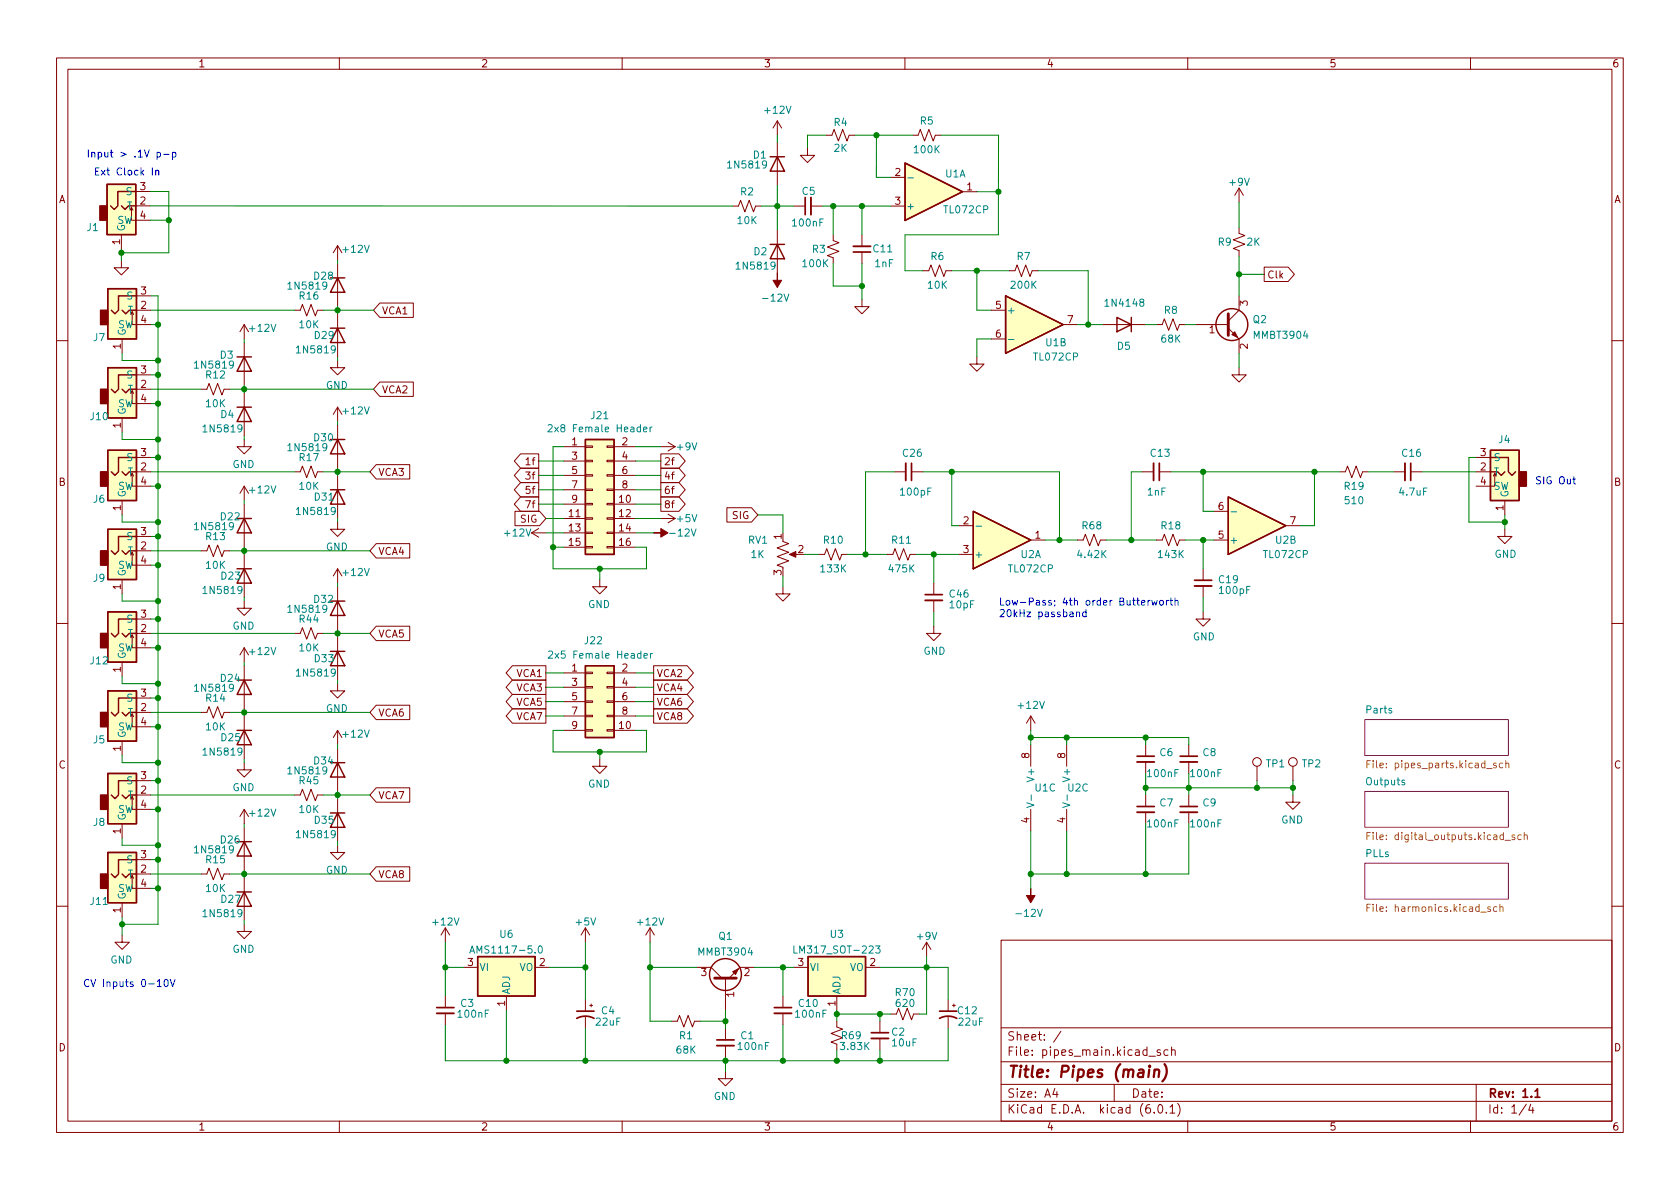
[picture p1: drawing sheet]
<svg xmlns="http://www.w3.org/2000/svg" width="297mm" height="210mm" viewBox="0 0 297 210" stroke-linecap="round" stroke-linejoin="round" font-family="sans-serif">
<g fill="none" stroke="#840000" stroke-width=".18">
<path d="M10 10.2h277v190.1h-277zM12 12.2h273v186.1h-273zM60 10.2v2M110 10.2v2M160 10.2v2M210 10.2v2M260 10.2v2M23 37.2l.2-.5v2.2h3.3M24 36.4h2.5M24 33.9h2.5M129.5 36.4h1.1l.3-1 .8 2.1 .8-2.1 .7 2.1 .4-1.1h1M137.4 21.4l-.7 1.2"/>
<path d="M137.4 21.4v2.5M137.4 25.2v7.6M137.4 21.4l.8 1.2M140.3 36.4h2.1M142.8 26.2v1.3h1.2l-1.2 1.2-1.3-1.2h1.3M143.4 36.4h2M146.1 23.9h1l.4-1 .7 2 .8-2 .8 2 .3-1h1.1M157.5 31.4h2.5M157.5 36.4h2.5M161.3 23.9h1l.4-1 .8 2 .7-2 .8 2 .4-1h1M170.2 33.9h2.5M219.1 33.3v2.5"/>
<path d="M219.1 33.3l-.8 1.2M219.1 33.3l.7 1.2M21.5 46.1v1.2h1.2l-1.2 1.3-1.3-1.3h1.3M21.5 41.5v2.5M21.6 59.9v2.6M23.1 55.6l.3-.5v2.3h3.3M24.1 54.9h2.6M24.1 52.3h2.6M43.2 57.4v2.5M43.2 57.4l-.8 1.3M43.2 57.4l.7 1.3M52.1 54.9h1l.4-1.1 .7 2.1 .8-2.1 .8 2.1 .3-1h1"/>
<path d="M59.7 43.4v2.6M59.7 46.6v7.6M59.7 55.5v7.6M59.7 43.4l-.8 1.3M59.7 43.4l.8 1.3M67.2 53.6h5.9v2.5h-5.9l-1.2-1.2zM137.4 40.7v7.6M147.3 41.5v1l1 .4-2 .8 2 .7-2 .8 1 .4v1M152.4 53v1.2h1.3l-1.3 1.3-1.3-1.3h1.3M152.4 41.5v2.1M152.4 44.6v2M163.2 47.9h1l.4-1 .8 2 .7-2 .8 2 .4-1h1"/>
<path d="M175.3 54.9h2.5M175.3 59.9h2.5M178.4 47.9h1.1l.3-1 .8 2 .8-2 .7 2 .4-1h1M188 57.4h2.5M194.9 57.4h7.7M204.5 57.4h1l.4-1 .7 2 .8-2 .8 2 .3-1h1M211.5 57.4h5.7M217.2 58l1.9 1.9v2.6M219.1 40.3v1l1 .4-2 .7 2 .8-2 .7 1 .4v1M219.1 52.3v2.6l-1.9 1.9M223.5 47.2h4.3l1.1 1.3-1.1 1.3h-4.3zM10 60.2h2"/>
<path d="M21.6 73.9v2.5M23.1 69.6l.3-.5v2.3h3.3M24.1 68.8h2.6M24.1 66.3h2.6M35.6 68.8h1l.4-1 .7 2 .8-2 .7 2 .4-1h1M43.2 77.7v1.3h-1.3l1.3 1.3 1.2-1.3h-1.2M43.2 60.6v7.6M43.2 69.5v7.6M59.7 63.7v1.3h-1.3l1.3 1.3 1.3-1.3h-1.3M59.7 72v2.5M59.7 75.2v7.6M59.7 72l-.8 1.3"/>
<path d="M59.7 72l.8 1.3M67.2 67.6h5.9v2.5h-5.9l-1.2-1.3zM99.7 79h3.8M103.5 78.9h1.3v.2h-1.3zM107.3 78.9h1.3v.2h-1.3zM108.6 79h3.8M116.8 79h2.6M118.1 78.2l1.3 .8M119.4 79l-1.3 .8M172.7 63.1v1.3h1.3l-1.3 1.3-1.3-1.3h1.3M219.1 65v1.3h1.2l-1.2 1.3-1.3-1.3h1.3M285 60.2h2"/>
<path d="M21.6 88.5v2.6M23.1 98.2l.3-.5v2.2h3.3M23.1 84.2l.3-.5v2.3h3.3M24.1 83.4h2.6M24.1 80.9h2.6M24.1 97.4h2.6M24.1 94.9h2.6M35.6 97.4h1l.4-1 .7 2 .8-2 .7 2 .4-1h1M43.2 86v2.5M43.2 89.1v7.7M43.2 98v7.7M43.2 86l-.8 1.2"/>
<path d="M43.2 86l.7 1.2M52.1 83.4h1l.4-1 .7 2 .8-2 .8 2 .3-1h1M59.7 92.3v1.3h-1.3l1.3 1.3 1.3-1.3h-1.3M59.7 84.1v7.6M66.5 82.2h5.9v2.5h-5.9l-1.1-1.3zM66.5 96.1h5.9v2.6h-5.9l-1.1-1.3zM91.1 90.4h4.3l1.1 1.3-1.1 1.3h-4.3zM92 80.3h3.2v2.5h-3.2l-1.1-1.3zM92 87.9h3.2v2.5h-3.2l-1.1-1.3zM92 82.8h3.2v2.5h-3.2l-1.1-1.2zM92 85.3h3.2v2.6h-3.2l-1.1-1.3zM94 94.2h2.5"/>
<path d="M94 94.2l1.2 .8M95.2 93.5l-1.2 .7M99.7 89.1h3.8M99.7 91.7h3.8M99.7 94.2h3.8M99.7 96.8h3.8M99.7 81.5h3.8M99.7 84.1h3.8M99.7 86.6h3.8M103.5 96.6h1.3v.3h-1.3zM103.5 94.1h1.3v.3h-1.3zM103.5 91.6h1.3v.2h-1.3z"/>
<path d="M103.5 89h1.3v.3h-1.3zM103.5 86.5h1.3v.2h-1.3zM103.5 83.9h1.3v.3h-1.3zM103.5 81.4h1.3v.3h-1.3zM107.3 96.6h1.3v.3h-1.3zM107.3 94.1h1.3v.3h-1.3zM107.3 91.6h1.3v.2h-1.3zM107.3 89h1.3v.3h-1.3zM107.3 86.5h1.3v.2h-1.3zM107.3 83.9h1.3v.3h-1.3zM107.3 81.4h1.3v.3h-1.3zM108.6 89.1h3.8"/>
<path d="M108.6 91.7h3.8M108.6 94.2h3.8M108.6 96.8h3.8M108.6 81.5h3.8M108.6 84.1h3.8M108.6 86.6h3.8M116.8 80.3h3.2l1.2 1.2-1.2 1.3h-3.2zM116.8 87.9h3.2l1.2 1.2-1.2 1.3h-3.2zM116.8 82.8h3.2l1.2 1.3-1.2 1.2h-3.2zM116.8 85.3h3.2l1.2 1.3-1.2 1.3h-3.2zM116.8 91.7h2.6M118.1 90.9l1.3 .8"/>
<path d="M119.4 91.7l-1.3 .8M128.5 89.8h4.4l1.1 1.3-1.1 1.2h-4.4zM138.4 95.8l1 .3-2 .8 2 .8-2 .7 2 .8-2 .7 1 .4M140 98h1M144.8 98h1l.4-1 .7 2.1 .8-2.1 .8 2.1 .3-1.1h1.1M156.8 98h1.1l.3-1 .8 2.1 .8-2.1 .7 2.1 .4-1.1h1M158.1 83.4h2M161.2 83.4h2M169.5 93h2.6M169.5 98h2.6M182.2 95.5h2.6M190.5 95.5h1l.4-1 .8 2 .7-2 .8 2 .4-1h1"/>
<path d="M201.9 83.4h2.1M204.5 95.5h1l.4-1 .7 2 .8-2 .8 2 .3-1h1M205 83.4h2M214.6 95.5h2.6M214.6 90.4h2.6M227.3 93h2.6M236.9 83.4h1l.4-1 .7 2 .8-2 .7 2 .4-1h1M246.4 83.4h2M249.4 83.4h2.1M261 83.4h2.5M261 80.9h2.5M264.5 84.2l-.2-.5v2.3h-3.3"/>
<path d="M266.1 93.6v1.3h1.2l-1.2 1.2-1.3-1.2h1.3M266.1 88.5v2.6M10 110.2h2M21.6 102.5v2.5M21.6 117.1v2.5M23.1 112.8l.3-.5v2.2h3.3M24.1 112h2.6M24.1 109.5h2.6M43.2 106.3v1.3h-1.3l1.3 1.2 1.2-1.2h-1.2M43.2 114.5v2.6M43.2 117.7v7.6M43.2 114.5l-.8 1.3"/>
<path d="M43.2 114.5l.7 1.3M52.1 112h1l.4-1 .7 2 .8-2 .8 2 .3-1h1M59.7 100.6v2.5M59.7 103.8v7.6M59.7 112.6v7.7M59.7 100.6l-.8 1.2M59.7 100.6l.8 1.2M66.5 110.7h5.9v2.6h-5.9l-1.1-1.3zM90.6 117.7h5.9v2.6h-5.9l-1.1-1.3zM99.7 119h3.8M103.5 118.9h1.3v.2h-1.3zM106 102.5v1.3h-1.2l1.2 1.2 1.3-1.2h-1.3"/>
<path d="M107.3 118.9h1.3v.2h-1.3zM108.6 119h3.8M115.6 117.7h5.9l1.1 1.3-1.1 1.3h-5.9zM138.4 103.8v1.2h1.3l-1.3 1.3-1.2-1.3h1.2M165.1 110.7v1.3h1.3l-1.3 1.3-1.3-1.3h1.3M165.1 103.1v2.1M165.1 106.2v2M212.7 108.2v1.3h1.3l-1.3 1.2-1.2-1.2h1.2M212.7 100.6v2M212.7 103.6v2.1M285 110.2h2M21.6 131.1v2.5"/>
<path d="M23.1 126.7l.3-.5v2.3h3.3M24.1 138h2.6M24.1 126h2.6M24.1 123.4h2.6M35.6 126h1l.4-1 .7 2 .8-2 .7 2 .4-1h1M43.2 134.9v1.2h-1.3l1.3 1.3 1.2-1.3h-1.2M43.2 126.6v7.6M59.7 120.9v1.3h-1.3l1.3 1.2 1.3-1.2h-1.3M59.7 129.2v2.5M59.7 132.3v7.6M59.7 129.2l-.8 1.2M59.7 129.2l.8 1.2"/>
<path d="M66.5 124.7h5.9v2.5h-5.9l-1.1-1.2zM66.5 139.3h5.9v2.6h-5.9l-1.1-1.3zM90.6 125.3h5.9v2.6h-5.9l-1.1-1.3zM90.6 122.8h5.9v2.5h-5.9l-1.1-1.2zM90.6 120.3h5.9v2.5h-5.9l-1.1-1.3zM99.7 129.2h3.8M99.7 121.5h3.8M99.7 124.1h3.8M99.7 126.6h3.8M103.5 129h1.3v.3h-1.3zM103.5 126.5h1.3v.2h-1.3zM103.5 123.9h1.3v.3h-1.3z"/>
<path d="M103.5 121.4h1.3v.3h-1.3zM106 134.2v1.3h-1.2l1.2 1.3 1.3-1.3h-1.3M107.3 129h1.3v.3h-1.3zM107.3 126.5h1.3v.2h-1.3zM107.3 123.9h1.3v.3h-1.3zM107.3 121.4h1.3v.3h-1.3zM108.6 129.2h3.8M108.6 121.5h3.8M108.6 124.1h3.8M108.6 126.6h3.8M115.6 125.3h5.9l1.1 1.3-1.1 1.3h-5.9zM115.6 122.8h5.9l1.1 1.3-1.1 1.2h-5.9z"/>
<path d="M115.6 120.3h5.9l1.1 1.2-1.1 1.3h-5.9zM182.2 126.6v2.6M182.2 131.7v3.8M182.2 126.6l-.7 1.3M182.2 126.6l.8 1.3M188.6 131.7v3.8M202.6 131.7v2M202.6 134.7v2.1M210.2 131.7v2M210.2 134.7v2.1M222.2 135.5v2.5M228.6 135.5v2.5"/>
<path d="M21.6 145.7v2.5M21.6 159.6v2.6M23.1 141.3l.3-.5v2.3h3.3M23.1 155.3l.3-.5v2.3h3.3M24.1 140.6h2.6M24.1 154.6h2.6M24.1 152h2.6M35.6 154.6h1l.4-1.1 .7 2.1 .8-2.1 .7 2.1 .4-1h1M43.2 143.1v2.6M43.2 146.3v7.6M43.2 155.2v7.6M43.2 143.1l-.8 1.3"/>
<path d="M43.2 143.1l.7 1.3M52.1 140.6h1l.4-1 .7 2 .8-2 .8 2 .3-1h1M59.7 149.5v1.2h-1.3l1.3 1.3 1.3-1.3h-1.3M59.7 141.2v7.6M66.5 153.3h5.9v2.5h-5.9l-1.1-1.2zM182.2 143.1v3.8M188.6 143.1v3.8M202.6 140.6v2M202.6 143.6v2.1M210.2 140.6v2M210.2 143.6v2.1M228.6 140.6v1.3h-1.3l1.3 1.2 1.3-1.2h-1.3"/>
<path d="M10 160.2h2M21.6 165.3v1.3h-1.3l1.3 1.3 1.3-1.3h-1.3M43.2 163.4v1.3h-1.3l1.3 1.3 1.2-1.3h-1.2M78.7 164.1v2.5M78.7 176.1v2.1M78.7 179.2v2M78.7 164.1l-.7 1.2M78.7 164.1l.8 1.2M81.9 171.1h2.6M89.5 176.1v2.6M94.6 171.1h2.6M103.5 164.1l-.8 1.2"/>
<path d="M103.5 164.1v2.5M103.5 176.8v2M103.5 179.8v2.1M103.5 164.1l.8 1.2M104.3 177.8h.5M104.5 177.5v.5M114.9 164.1l-.7 1.2M114.9 164.1v2.5M114.9 164.1l.8 1.2M123.2 171.1h2.5l1.9 1.9M128.3 173v5.7M133.3 171.1h-2.5l-1.9 1.9"/>
<path d="M138.4 176.1v2.1M138.4 179.2v2M140.3 171.1h2.6M148 176.1v2.6M153 171.1h2.6M157.5 179.3h1l.4-1 .7 2 .8-2 .8 2 .3-1h1.1M163.8 166.6l-.7 1.3M163.8 166.6v2.6M163.8 166.6l.8 1.3M167.6 176.8v2M167.6 179.8v2.1M168.4 177.8h.5"/>
<path d="M168.7 177.5v.5M177 166.3h108v32h-108zM285 160.2h2M60 198.3v2M110 198.3v2M118.7 180.6h1.1l.3-1 .8 2 .8-2 .7 2 .4-1h1M128.3 189.5v1.2h-1.3l1.3 1.3 1.2-1.3h-1.2M128.3 181.9v2M128.3 184.9v2M148 180.6v1l1 .4-2.1 .7 2.1 .8-2.1 .8 1.1 .4v1M155.6 180.6v2M155.6 183.6v2.1"/>
<path d="M160 198.3v2M177 194.8h108M177 191.8h108M177 187.8h108M177 181.8h108M186.5 192.5l-.4 1h1M186.9 193v1M187.6 182.4l-1.3 1.9M197 191.8v3M203.1 186.8h1.2M204.1 196.7v.1M204.9 195.4l.2-.1a.81 .81 0 0 1 .6 .7 .81 .81 0 0 1-.3 .8h-.2a.81 .81 0 0 1-.6-.6 .81 .81 0 0 1 .3-.8z"/>
<path d="M205.1 185.7l-.3-.1-.2 .2v.3l.5 .1v.4h-.5M206.2 196.7v.1M206.5 185.7l-.4-.1-.3 .3v.4l.1 .3h.6M206.9 195.8l.4-.5v1.5M206.9 196.8h.8M207.1 185.8l.3-.2 .3 .1 .1 .9M207.1 185.1v1.5M208.2 195.1a1.72 1.72 0 0 1 0 2.3M210 198.3v2M260 198.3v2M261 191.8v6.5M269.9 195.3l-1.3 1.9"/>
<path d="M270.6 195.3l-.3 1h.9M271 195.8v1"/>
<circle cx="222.2" cy="134.7" r=".76"/>
<circle cx="228.6" cy="134.7" r=".76"/>
</g>
<g fill="none" stroke="#840000" stroke-width=".3">
<path d="M142.4 34.9v3.1M150.9 44.6h3M161.2 81.9v3.1M205 81.9v3.1M249.4 81.9v3.1M163.6 105.2h3M211.2 102.6h3M201 133.7h3.1M208.7 133.7h3M201 142.6h3.1M208.7 142.6h3M77.2 178.2h3.1"/>
<path d="M102 178.8h3M136.9 178.2h3.1M166.1 178.8h3.1M102 180.1a3.2 3.2 0 0 1 3 0M126.7 183.9h3.1M154.1 182.6h3M166.1 180.1a3.2 3.2 0 0 1 3.1 0M271.4 193l.4-.5v1.5M271.4 194h.9"/>
</g>
<path d="M203.2 189.1l-.2 1.4M203.3 188.5l-.1 .1 .1 .1 .1-.1-.1-.1v.2M204.1 189.3a.49 .49 0 0 1 .9 .1l-.2 1.1M204.2 189.1l-.2 1.4M205.9 188.2a2.32 2.32 0 0 1-.4 3" fill="none" stroke="#840000" stroke-width=".4"/>
<g fill="#fff" stroke="#fff" stroke-width=".18">
<path d="M241.3 152.6h25.4v6.4h-25.4z"/>
<path d="M241.3 139.9h25.4v6.4h-25.4z"/>
<path d="M241.3 127.2h25.4v6.4h-25.4z"/>
</g>
<path d="M241.3 139.9h25.4v6.4h-25.4zM241.3 127.2h25.4v6.4h-25.4zM241.3 152.6h25.4v6.4h-25.4z" fill="none" stroke="#840084" stroke-width=".18"/>
<g fill="none" stroke="#848400" stroke-width=".18">
<path d="M241.7 135.1h.4M242.3 134.5h-.6v1.3M264.5 135l-.3-.1-.1 .2v.2l.4 .1v.3h-.4M265.7 135l-.4-.1-.2 .3 .1 .5h.5M266.2 135.1l.2-.2 .3 .1 .1 .8M266.2 134.5v1.3M241.7 147.8h.4M242.3 147.2h-.6v1.3M242.3 159.9h-.6v1.3M265.2 159.9v1.3M266.1 148.6h1M267.8 147.7l-.3-.1-.2 .2 .1 .2 .4 .1v.3h-.5"/>
<path d="M269 147.7l-.4-.1-.2 .3 .1 .5h.5M269.5 147.8l.2-.2 .3 .1v.8M269.5 147.2v1.3M241.7 160.5h.4M263.5 160.4l-.3-.1-.2 .2 .1 .2 .4 .1v.3h-.5M264.7 160.4l-.4-.1-.2 .3 .1 .5h.5M265.2 160.5l.2-.2 .3 .1 .1 .8"/>
</g>
<g fill="none" stroke="#008484" stroke-width=".18">
<path d="M160.5 31.5h1M96.9 75.2l.5-.1 .2 .4-.7 .9h.7M113.8 75.9l.6-.1-.1-.2-.3-.1-.2 .2v.6h.5M114.9 75.5v.9M115.3 75.5l-.4 .3M178.3 60h1M172.6 93h1M217.7 90.5h.9M97 115.2l.5-.1 .2 .4-.8 .9h.8M113.9 116l.6-.2-.1-.2-.4-.1-.1 .2v.6h.5M115 115.5v.9M115.4 115.5l-.4 .3"/>
<path d="M248.3 138l-.3-.1-.1 .2v.2l.4 .1v.3h-.4M181.5 142l1.3 .4-1.3 .4M182.3 140.6v.9M187.9 142l1.3 .4-1.3 .4M188.7 140.6v.9M83.1 168.5l.4-1.2 .4 1.2M83.2 168.2h.6M95.3 167.4l.2-.1a.68 .68 0 0 1 .4 .6 .68 .68 0 0 1-.4 .6l-.2-.1-.1-.3zM140.4 167.3v1.2h.6M154.8 167.3h.8l-.4 .5 .3 .1v.5l-.1 .1-.6-.1"/>
</g>
<g fill="none" stroke="#840000" stroke-width=".33">
<path d="M143.4 34.9v3.1M150.9 43.6h3M160.1 81.9v3.1M204 81.9v3.1M248.4 81.9v3.1M163.6 106.2h3M211.2 103.6h3M201 134.7h3.1M208.7 134.7h3M201 143.6h3.1M208.7 143.6h3M77.2 179.2h3.1"/>
<path d="M136.9 179.2h3.1M126.7 184.9h3.1M154.1 183.6h3"/>
</g>
<g fill="#ffffc2" stroke="#ffffc2" stroke-width=".18">
<path d="M217.2 87.9l10.1 5.1-10.1 5z"/>
<path d="M19 136.8h5.1v8.9h-5.1z"/>
<path d="M160 28.8l10.2 5.1-10.2 5.1z"/>
<path d="M263.5 79.6h5.1v8.9h-5.1z"/>
<path d="M19 122.2h5.1v8.9h-5.1z"/>
<path d="M19 150.7h5.1v8.9h-5.1z"/>
<path d="M172.1 90.4l10.1 5.1-10.1 5.1z"/>
<path d="M177.8 52.3l10.2 5.1-10.2 5.1z"/>
<path d="M19 65h5.1v8.9h-5.1z"/>
<path d="M103.5 117.7h5.1v12.7h-5.1z"/>
<path d="M19 51h5.1v8.9h-5.1z"/>
<path d="M142.9 169.2h10.1v6.9h-10.1z"/>
<path d="M84.5 169.2h10.1v6.9h-10.1z"/>
<path d="M19 108.2h5.1v8.9h-5.1z"/>
<path d="M18.9 32.6h5.1v8.9h-5.1z"/>
<path d="M19 93.6h5.1v8.9h-5.1z"/>
<path d="M19 79.6h5.1v8.9h-5.1z"/>
<path d="M103.5 77.7h5.1v20.3h-5.1z"/>
</g>
<g fill="none" stroke="#840000" stroke-width=".25">
<path d="M18.9 32.6h5.1v8.9h-5.1zM21.5 36.4l.6 .6 .6-.6h1.3M24 33.9h-3.2v2.5l-.6 .6-.6-.6M136.2 27.7h2.5M137.4 27.7l1.3 2.6h-2.5zM160 28.8l10.2 5.1-10.2 5.1zM19 51h5.1v8.9h-5.1zM21.6 54.9l.6 .6 .7-.6h1.2M24.1 52.3h-3.1v2.6l-.7 .6-.6-.6M58.4 49.1h2.6M58.4 58h2.6M59.7 49.1l1.3 2.6h-2.6z"/>
<path d="M59.7 58l1.3 2.6h-2.6zM136.2 43.2h2.5M137.4 43.2l1.3 2.6h-2.5zM177.8 52.3l10.2 5.1-10.2 5.1zM197.5 56.1l2.5 1.3-2.5 1.3zM200 56.1v2.6M19 65h5.1v8.9h-5.1zM19 79.6h5.1v8.9h-5.1zM21.6 68.8l.6 .7 .7-.7h1.2M24.1 66.3h-3.1v2.5l-.7 .7-.6-.7M41.9 63.1h2.5M41.9 72h2.5"/>
<path d="M43.2 63.1l1.2 2.6h-2.5zM43.2 72l1.2 2.5h-2.5zM58.4 77.7h2.6M59.7 77.7l1.3 2.6h-2.6zM103.5 77.7h5.1v20.3h-5.1zM263.5 79.6h5.1v8.9h-5.1zM19 93.6h5.1v8.9h-5.1zM21.6 97.4l.6 .6 .7-.6h1.2M21.6 83.4l.6 .7 .7-.7h1.2M24.1 94.9h-3.1v2.5l-.7 .6-.6-.6M24.1 80.9h-3.1v2.5l-.7 .7-.6-.7M41.9 91.7h2.5"/>
<path d="M43.2 91.7l1.2 2.5h-2.5zM58.4 86.6h2.6M59.7 86.6l1.3 2.5h-2.6zM172.1 90.4l10.1 5.1-10.1 5.1zM217.2 87.9l10.1 5.1-10.1 5zM263.5 83.4h1.3l.6 .7 .7-.7M263.5 80.9h3.2v2.5l.6 .7 .7-.7M19 108.2h5.1v8.9h-5.1zM21.6 112l.6 .6 .7-.6h1.2M24.1 109.5h-3.1v2.5l-.7 .6-.6-.6M41.9 100.6h2.5M43.2 100.6l1.2 2.5h-2.5z"/>
<path d="M58.4 106.3h2.6M58.4 115.2h2.6M59.7 106.3l1.3 2.5h-2.6zM59.7 115.2l1.3 2.5h-2.6zM103.5 117.7h5.1v12.7h-5.1zM19 136.8h5.1v8.9h-5.1zM19 122.2h5.1v8.9h-5.1zM21.6 126l.6 .6 .7-.6h1.2M24.1 138h-3.1v2.6l-.7 .6-.6-.6M24.1 123.4h-3.1v2.6l-.7 .6-.6-.6M41.9 129.2h2.5M41.9 120.3h2.5"/>
<path d="M43.2 129.2l1.2 2.5h-2.5zM43.2 120.3l1.2 2.5h-2.5zM58.4 134.9h2.6M59.7 134.9l1.3 2.5h-2.6zM19 150.7h5.1v8.9h-5.1zM21.6 140.6l.6 .6 .7-.6h1.2M21.6 154.6l.6 .6 .7-.6h1.2M24.1 152h-3.1v2.6l-.7 .6-.6-.6M41.9 157.7h2.5M41.9 148.8h2.5M43.2 157.7l1.2 2.6h-2.5zM43.2 148.8l1.2 2.6h-2.5z"/>
<path d="M58.4 143.8h2.6M59.7 143.8l1.3 2.5h-2.6zM84.5 169.2h10.1v6.9h-10.1zM142.9 169.2h10.1v6.9h-10.1z"/>
<circle cx="217.8" cy="57.4" r="2.82"/>
<circle cx="128.3" cy="172.3" r="2.82"/>
</g>
<path d="M217.2 55.5v3.8M126.4 173h3.8" fill="none" stroke="#840000" stroke-width=".51"/>
<g fill="#840000" stroke="#840000" stroke-width=".18">
<path d="M129.5 171.8l1.1-.5-.6 1z"/>
<path d="M217.8 59.2l.5-.5 .5 1z"/>
<path d="M182.2 157.1v1.3h.8l-.8 1.2-.7-1.2h.7z"/>
<path d="M137.4 48.3v1.3h.8l-.8 1.2-.7-1.2h.7z"/>
<path d="M115.6 94.2h1.2v-.7l1.3 .7-1.3 .8v-.8z"/>
<path d="M139.6 98l1.1-.5v1z"/>
</g>
<g fill="#840000" stroke="#840000" stroke-width=".25">
<path d="M17.8 140.6h1.2v2.5h-1.2z"/>
<path d="M268.6 83.4h1.3v2.6h-1.3z"/>
<path d="M17.8 126h1.2v2.5h-1.2z"/>
<path d="M17.8 154.6h1.2v2.5h-1.2z"/>
<path d="M17.8 68.8h1.2v2.6h-1.2z"/>
<path d="M17.8 54.9h1.2v2.5h-1.2z"/>
<path d="M17.8 112h1.2v2.5h-1.2z"/>
<path d="M17.7 36.4h1.2v2.5h-1.2z"/>
<path d="M17.8 97.4h1.2v2.5h-1.2z"/>
<path d="M17.8 83.4h1.2v2.6h-1.2z"/>
</g>
<g fill="none" stroke="#0000c2" stroke-width=".18">
<path d="M26.9 29.7v1.3M27.5 30.2l.2-.1 .3 .1 .1 .8M27.5 30.1v.9M27.8 27l.3-.1 .3 .3-.1 .5h-.5M27.8 26.9v1.3M28.9 27.3h1M30.5 27l.4-.1 .2 .3-.1 .5h-.5M30.5 26.9v1.3M190.3 108.3l.2-.1 .3 .1 .1 .8M190.3 108.2v.9M192 108.3l-.3-.1-.3 .3 .1 .5h.5M192 107.8v1.3"/>
<path d="M201.8 106.6l.6-.1v-.3h-.4l-.2 .1 .1 .7h.5M203 106.2v.8M203.3 106.2l-.3 .2M203.6 106.2l.3 .8 .2-.6 .3 .6 .2-.8M205.2 106.2h.3l.2 .2v.4l-.2 .2h-.3l-.2-.2zM206.2 106.2v.8M206.6 106.2l-.4 .2M206.8 106.2h.5M207 105.7v1.1l.3 .2M207.8 106.3l.1-.1h.3l.1 .8M207.8 105.7v1.3M27.8 173.6l.4-.4v1.3"/>
<path d="M27.8 174.5h.7M29.2 173.3l.1-.1a.68 .68 0 0 1 .5 .6 .68 .68 0 0 1-.5 .7 .84 .84 0 0 1-.1-1.2zM30.1 173.2l.4 1.3 .4-1.3"/>
</g>
<g fill="none" stroke="#008400" stroke-width=".18">
<path d="M26.5 36.4h103M26.5 33.9h3.3v10.8h-8.3M26.5 38.9h3.3M134.6 36.4h5.7M137.4 23.9v1.3M137.4 32.8v7.9M145.4 36.4h12.1M146.1 23.9h-3.3v2.3M147.3 36.4v5.1M151.2 23.9h10.1M152.4 36.4v5.1M155 23.9l-.1 7.5h2.6"/>
<path d="M166.4 23.9h10.2l-.1 17.6h-16.5v6.4h3.2M172.7 33.9h3.8M219.1 35.8v4.5M21.5 44v2.1M26.7 52.3h1.2v111.1h-6.3M26.7 54.9h25.4M26.7 57.4h1.2M43.2 59.9v.7M57.1 54.9h8.9M59.7 46v.6M59.7 54.2v1.3M147.3 46.6v4h5.1"/>
<path d="M152.4 46.6v6.4M168.3 47.9h10.1M172.7 47.9v7h2.6M175.3 59.9h-2.6v3.2M183.5 47.9h8.9v9.5M190.5 57.4h4.4M202.6 57.4h1.9M209.5 57.4h2M219.1 45.3v7M219.1 48.5h4.4M21.6 62.5v1.2h6.3M21.6 76.4v1.3h6.3"/>
<path d="M26.7 68.8h8.9M26.7 71.4h1.2M26.7 66.3h1.2M40.6 68.8h25.4M43.2 68.2v1.3M43.2 77.1v.6M59.7 63.1v.6M59.7 74.5v.7M99.7 79h-1.9v21.6h16.5v-3.8h-1.9M112.4 79h4.4M219.1 62.5v2.5M21.6 91.1v1.2h6.3"/>
<path d="M26.7 83.4h25.4M26.7 80.9h1.2M26.7 86h1.2M26.7 97.4h8.9M26.7 99.9h1.2M26.7 94.9h1.2M40.6 97.4h24.8M43.2 88.5v.6M43.2 96.8v1.2M57.1 83.4h8.3M59.7 82.8v1.3M59.7 91.7v.6"/>
<path d="M95.2 84.1h4.5M95.2 81.5h4.5M95.2 89.1h4.5M95.2 86.6h4.5M96.5 94.2h3.2M96.5 91.7h3.2M97.8 96.8h1.9M112.4 84.1h4.4M112.4 81.5h4.4M112.4 89.1h4.4M112.4 94.2h3.2M112.4 91.7h4.4"/>
<path d="M112.4 86.6h4.4M134 91.1h4.4v3.1M142.2 98h2.6M149.9 98h6.9M158.1 83.4h-5.1v14.6M161.9 98h7.6M163.2 83.4h24.1v12.1M165.1 98v5.1M168.3 83.4v9.6h1.2M184.8 95.5h5.7M195.6 95.5h8.9M201.9 83.4h-1.9v12.1"/>
<path d="M207 83.4h29.9M209.5 95.5h5.1M212.7 83.4v7h1.9M212.7 95.5v5.1M232.4 83.4v9.6h-2.5M241.9 83.4h4.5M251.5 83.4h9.5M261 80.9h-1.3v11.4h6.4M266.1 91.1v2.5M21.6 105v1.3h6.3M21.6 119.6v1.3h6.3M26.7 114.5h1.2"/>
<path d="M26.7 112h25.4M26.7 109.5h1.2M43.2 105.7v.6M43.2 117.1v.6M57.1 112h8.3M59.7 103.1v.7M59.7 111.4v1.2M96.5 119h3.2M106 100.6v1.9M112.4 119h3.2M138.4 101.8v2M165.1 108.2v2.5"/>
<path d="M212.7 105.7v2.5M21.6 133.6v1.3h6.3M26.7 138h1.2M26.7 128.5h1.2M26.7 126h8.9M26.7 123.4h1.2M40.6 126h24.8M43.2 125.3v1.3M43.2 134.2v.7M59.7 120.3v.6M59.7 131.7v.6M59.7 139.9v1.3"/>
<path d="M96.5 121.5h3.2M96.5 126.6h3.2M96.5 124.1h3.2M99.7 129.2h-1.9v3.8h16.5v-3.8h-1.9M106 133v1.2M112.4 121.5h3.2M112.4 126.6h3.2M112.4 124.1h3.2M182.2 130.4h28v1.3M182.2 129.2v2.5M188.6 130.4v1.3M202.6 139.3h26"/>
<path d="M202.6 130.4v1.3M202.6 136.8v3.8M210.2 136.8v3.8M222.2 138v1.3M228.6 138v2.6M21.6 148.2v1.3h6.3M26.7 140.6h25.4M26.7 154.6h8.9M26.7 143.1h1.2M26.7 157.1h1.2M26.7 152h1.2M40.6 154.6h24.8"/>
<path d="M43.2 145.7v.6M43.2 153.9v1.3M57.1 140.6h8.3M59.7 148.8v.7M182.2 146.9v10.2M188.6 146.9v7.7M202.6 145.7v8.9M210.2 145.7v8.9h-28M21.6 162.2v3.1M43.2 162.8v.6M78.7 171.1h3.2M78.7 166.6v9.5"/>
<path d="M89.5 178.7v8.9M97.2 171.1h6.3M103.5 166.6v10.2M114.9 166.6v14h3.8M114.9 171.1h8.3M128.3 178.7v3.2M133.3 171.1h7M138.4 171.1v5M148 178.7v1.9M148 179.3h9.5M155.6 171.1h12v5.7M155.6 179.3v1.3"/>
<path d="M163.8 169.2v10.1h-1.2M78.7 181.2v6.4h88.9v-5.7M103.5 181.9v5.7M123.8 180.6h4.5M128.3 186.9v2.6M138.4 181.2v6.4M148 185.7v1.9M155.6 185.7v1.9"/>
</g>
<g fill="#008400" stroke="#008400" stroke-width=".18">
<circle cx="232.4" cy="83.4" r=".46"/>
<circle cx="200" cy="95.5" r=".46"/>
<circle cx="228.6" cy="139.3" r=".46"/>
<circle cx="210.2" cy="139.3" r=".46"/>
<circle cx="222.2" cy="139.3" r=".46"/>
<circle cx="212.7" cy="83.4" r=".46"/>
<circle cx="212.7" cy="95.5" r=".46"/>
<circle cx="266.1" cy="92.3" r=".46"/>
<circle cx="188.6" cy="130.4" r=".46"/>
<circle cx="182.2" cy="130.4" r=".46"/>
<circle cx="202.6" cy="154.6" r=".46"/>
<circle cx="168.3" cy="83.4" r=".46"/>
<circle cx="182.2" cy="154.6" r=".46"/>
<circle cx="188.6" cy="154.6" r=".46"/>
<circle cx="202.6" cy="130.4" r=".46"/>
<circle cx="202.6" cy="139.3" r=".46"/>
<circle cx="172.7" cy="47.9" r=".46"/>
<circle cx="219.1" cy="48.5" r=".46"/>
<circle cx="192.4" cy="57.4" r=".46"/>
<circle cx="187.3" cy="95.5" r=".46"/>
<circle cx="152.4" cy="50.6" r=".46"/>
<circle cx="165.1" cy="98" r=".46"/>
<circle cx="153" cy="98" r=".46"/>
<circle cx="106" cy="100.6" r=".46"/>
<circle cx="97.8" cy="96.8" r=".46"/>
<circle cx="152.4" cy="36.4" r=".46"/>
<circle cx="155" cy="23.9" r=".46"/>
<circle cx="147.3" cy="36.4" r=".46"/>
<circle cx="137.4" cy="36.4" r=".46"/>
<circle cx="176.5" cy="33.9" r=".46"/>
<circle cx="138.4" cy="171.1" r=".46"/>
<circle cx="148" cy="179.3" r=".46"/>
<circle cx="148" cy="187.6" r=".46"/>
<circle cx="155.6" cy="179.3" r=".46"/>
<circle cx="128.3" cy="187.6" r=".46"/>
<circle cx="128.3" cy="180.6" r=".46"/>
<circle cx="138.4" cy="187.6" r=".46"/>
<circle cx="103.5" cy="187.6" r=".46"/>
<circle cx="89.5" cy="187.6" r=".46"/>
<circle cx="155.6" cy="187.6" r=".46"/>
<circle cx="27.9" cy="134.9" r=".46"/>
<circle cx="27.9" cy="128.5" r=".46"/>
<circle cx="27.9" cy="152" r=".46"/>
<circle cx="27.9" cy="149.5" r=".46"/>
<circle cx="27.9" cy="138" r=".46"/>
<circle cx="27.9" cy="143.1" r=".46"/>
<circle cx="21.6" cy="163.4" r=".46"/>
<circle cx="103.5" cy="171.1" r=".46"/>
<circle cx="114.9" cy="171.1" r=".46"/>
<circle cx="163.8" cy="171.1" r=".46"/>
<circle cx="106" cy="133" r=".46"/>
<circle cx="78.7" cy="171.1" r=".46"/>
<circle cx="43.2" cy="154.6" r=".46"/>
<circle cx="27.9" cy="157.1" r=".46"/>
<circle cx="59.7" cy="140.6" r=".46"/>
<circle cx="27.9" cy="123.4" r=".46"/>
<circle cx="27.9" cy="120.9" r=".46"/>
<circle cx="27.9" cy="114.5" r=".46"/>
<circle cx="43.2" cy="126" r=".46"/>
<circle cx="59.7" cy="83.4" r=".46"/>
<circle cx="43.2" cy="68.8" r=".46"/>
<circle cx="27.9" cy="71.4" r=".46"/>
<circle cx="27.9" cy="77.7" r=".46"/>
<circle cx="27.9" cy="86" r=".46"/>
<circle cx="27.9" cy="80.9" r=".46"/>
<circle cx="59.7" cy="54.9" r=".46"/>
<circle cx="27.9" cy="92.3" r=".46"/>
<circle cx="27.9" cy="109.5" r=".46"/>
<circle cx="27.9" cy="99.9" r=".46"/>
<circle cx="27.9" cy="106.3" r=".46"/>
<circle cx="27.9" cy="94.9" r=".46"/>
<circle cx="59.7" cy="112" r=".46"/>
<circle cx="43.2" cy="97.4" r=".46"/>
<circle cx="27.9" cy="66.3" r=".46"/>
<circle cx="27.9" cy="63.7" r=".46"/>
<circle cx="27.9" cy="57.4" r=".46"/>
<circle cx="21.5" cy="44.7" r=".46"/>
<circle cx="29.8" cy="38.9" r=".46"/>
</g>
<text font-size="2.8" fill="#840000" x="178" y="190.6">Title: Pipes (main)</text>
<g font-size="2.1" fill="#840000">
<text x="178" y="184">Sheet: /</text>
<text x="178" y="186.7">File: pipes_main.kicad_sch</text>
<text x="178" y="196.9">KiCad E.D.A. kicad (6.0.1)</text>
<text x="178" y="194.1">Size: A4</text>
<text x="200" y="194.1">Date:</text>
<text x="263" y="194.1">Rev: 1.1</text>
<text x="263" y="196.9">Id: 1/4</text>
</g>
<g font-size="1.8" fill="#840000">
<text x="35" y="11.9">1</text>
<text x="85" y="11.9">2</text>
<text x="135" y="11.9">3</text>
<text x="185" y="11.9">4</text>
<text x="235" y="11.9">5</text>
<text x="285" y="11.9">6</text>
<text x="10.3" y="35.9">A</text>
<text x="24.8" y="33.6">3</text>
<text x="158.3" y="31.1">2</text>
<text x="171" y="33.6">1</text>
<text x="285.3" y="35.9">A</text>
<text x="24.8" y="36.2">2</text>
<text x="24.8" y="38.7">4</text>
<text x="158.3" y="36.2">3</text>
<text x="21.2" y="43.2" transform="rotate(-90 21.2 43.2)">1</text>
<text x="24.9" y="52.1">3</text>
<text x="224" y="49.2">Clk</text>
<text x="24.9" y="54.6">2</text>
<text x="24.9" y="57.1">4</text>
<text x="67.5" y="55.6">VCA1</text>
<text x="176" y="54.6">5</text>
<text x="176" y="59.7">6</text>
<text x="188.7" y="57.1">7</text>
<text x="213.8" y="58.9">1</text>
<text x="220.6" y="54.1" transform="rotate(-90 220.6 54.1)">3</text>
<text x="21.3" y="61.7" transform="rotate(-90 21.3 61.7)">1</text>
<text x="220.6" y="61.7" transform="rotate(-90 220.6 61.7)">2</text>
<text x="24.9" y="68.6">2</text>
<text x="24.9" y="66">3</text>
<text x="24.9" y="71.1">4</text>
<text x="67.5" y="69.6">VCA2</text>
<text x="21.3" y="75.7" transform="rotate(-90 21.3 75.7)">1</text>
<text x="24.9" y="83.2">2</text>
<text x="24.9" y="80.6">3</text>
<text x="93.2" y="82.3">1f</text>
<text x="101.1" y="78.7">1</text>
<text x="101.1" y="81.3">3</text>
<text x="101.1" y="83.8">5</text>
<text x="110" y="78.7">2</text>
<text x="110" y="81.3">4</text>
<text x="110" y="83.8">6</text>
<text x="117.3" y="82.3">2f</text>
<text x="261.8" y="83.2">2</text>
<text x="261.8" y="80.6">3</text>
<text x="10.3" y="85.9">B</text>
<text x="24.9" y="85.7">4</text>
<text x="66.8" y="84.2">VCA3</text>
<text x="93.2" y="89.9">7f</text>
<text x="93.2" y="84.8">3f</text>
<text x="93.2" y="87.3">5f</text>
<text x="101.1" y="86.4">7</text>
<text x="101.1" y="88.9">9</text>
<text x="109.5" y="88.9">10</text>
<text x="110" y="86.4">8</text>
<text x="117.3" y="89.9">8f</text>
<text x="117.3" y="84.8">4f</text>
<text x="117.3" y="87.3">6f</text>
<text x="261.8" y="85.7">4</text>
<text x="285.3" y="85.9">B</text>
<text x="21.3" y="90.3" transform="rotate(-90 21.3 90.3)">1</text>
<text x="24.9" y="94.6">3</text>
<text x="92" y="92.4">SIG</text>
<text x="100.6" y="91.4">11</text>
<text x="100.6" y="94">13</text>
<text x="109.5" y="91.4">12</text>
<text x="109.5" y="94">14</text>
<text x="129.5" y="91.8">SIG</text>
<text x="138.2" y="95.4" transform="rotate(-90 138.2 95.4)">1</text>
<text x="170.3" y="92.7">2</text>
<text x="183" y="95.2">1</text>
<text x="215.4" y="95.2">5</text>
<text x="215.4" y="90.2">6</text>
<text x="228.1" y="92.7">7</text>
<text x="265.8" y="90.3" transform="rotate(-90 265.8 90.3)">1</text>
<text x="24.9" y="97.1">2</text>
<text x="24.9" y="99.7">4</text>
<text x="66.8" y="98.1">VCA4</text>
<text x="100.6" y="96.5">15</text>
<text x="109.5" y="96.5">16</text>
<text x="138.2" y="101.7" transform="rotate(-90 138.2 101.7)">3</text>
<text x="141.1" y="97.8">2</text>
<text x="170.3" y="97.8">3</text>
<text x="21.3" y="104.2" transform="rotate(-90 21.3 104.2)">1</text>
<text x="24.9" y="111.8">2</text>
<text x="24.9" y="109.2">3</text>
<text x="66.8" y="112.7">VCA5</text>
<text x="21.3" y="118.9" transform="rotate(-90 21.3 118.9)">1</text>
<text x="24.9" y="114.3">4</text>
<text x="91.3" y="119.7">VCA1</text>
<text x="101.1" y="118.7">1</text>
<text x="110" y="118.7">2</text>
<text x="116" y="119.7">VCA2</text>
<text x="24.9" y="125.7">2</text>
<text x="24.9" y="123.2">3</text>
<text x="91.3" y="124.8">VCA5</text>
<text x="91.3" y="122.3">VCA3</text>
<text x="101.1" y="121.3">3</text>
<text x="101.1" y="123.8">5</text>
<text x="110" y="121.3">4</text>
<text x="110" y="123.8">6</text>
<text x="116" y="124.8">VCA6</text>
<text x="116" y="122.3">VCA4</text>
<text x="24.9" y="128.3">4</text>
<text x="66.8" y="126.7">VCA6</text>
<text x="91.3" y="127.3">VCA7</text>
<text x="101.1" y="126.4">7</text>
<text x="101.1" y="128.9">9</text>
<text x="109.5" y="128.9">10</text>
<text x="110" y="126.4">8</text>
<text x="116" y="127.3">VCA8</text>
<text x="10.3" y="135.9">C</text>
<text x="21.3" y="132.8" transform="rotate(-90 21.3 132.8)">1</text>
<text x="24.9" y="137.8">3</text>
<text x="182" y="134.1" transform="rotate(-90 182 134.1)">8</text>
<text x="188.3" y="134.1" transform="rotate(-90 188.3 134.1)">8</text>
<text x="285.3" y="135.9">C</text>
<text x="24.9" y="140.3">2</text>
<text x="24.9" y="142.9">4</text>
<text x="66.8" y="141.3">VCA7</text>
<text x="21.3" y="147.4" transform="rotate(-90 21.3 147.4)">1</text>
<text x="182" y="145.5" transform="rotate(-90 182 145.5)">4</text>
<text x="188.3" y="145.5" transform="rotate(-90 188.3 145.5)">4</text>
<text x="24.9" y="154.3">2</text>
<text x="24.9" y="151.8">3</text>
<text x="66.8" y="155.3">VCA8</text>
<text x="21.3" y="161.4" transform="rotate(-90 21.3 161.4)">1</text>
<text x="24.9" y="156.8">4</text>
<text x="82.7" y="170.8">3</text>
<text x="95.4" y="170.8">2</text>
<text x="124" y="172.6">3</text>
<text x="131.6" y="172.6">2</text>
<text x="141.1" y="170.8">3</text>
<text x="153.8" y="170.8">2</text>
<text x="89.3" y="177.9" transform="rotate(-90 89.3 177.9)">1</text>
<text x="129.8" y="176.3" transform="rotate(-90 129.8 176.3)">1</text>
<text x="147.7" y="177.9" transform="rotate(-90 147.7 177.9)">1</text>
<text x="10.3" y="185.9">D</text>
<text x="285.3" y="185.9">D</text>
<text x="35" y="199.9">1</text>
<text x="85" y="199.9">2</text>
<text x="135" y="199.9">3</text>
<text x="185" y="199.9">4</text>
<text x="235" y="199.9">5</text>
<text x="285" y="199.9">6</text>
</g>
<g font-size="1.8" fill="#008484">
<text x="135.3" y="20.1">+12V</text>
<text x="147.5" y="22.3">R4</text>
<text x="162.7" y="22">R5</text>
<text x="129" y="29.8">1N5819</text>
<text x="133.2" y="28">D1</text>
<text x="147.5" y="26.8">2K</text>
<text x="161.7" y="27.1">100K</text>
<text x="22.3" y="34.5">S</text>
<text x="130.9" y="34.5">R2</text>
<text x="141.8" y="34.5">C5</text>
<text x="167.1" y="31.4">U1A</text>
<text x="217.5" y="32.8">+9V</text>
<text x="15.4" y="40.9">J1</text>
<text x="20.6" y="39.6">SW</text>
<text x="22.1" y="41" transform="rotate(-90 22.1 41)">G</text>
<text x="22.4" y="37">T</text>
<text x="130.5" y="39.6">10K</text>
<text x="140.3" y="40">100nF</text>
<text x="160.1" y="37.1">+</text>
<text x="167" y="37.7">TL072CP</text>
<text x="60.8" y="44.7">+12V</text>
<text x="130.5" y="47.7">1N5819</text>
<text x="133.3" y="45.1">D2</text>
<text x="142" y="47.2">100K</text>
<text x="143.6" y="44.7">R3</text>
<text x="154.5" y="44.6">C11</text>
<text x="154.7" y="47.2">1nF</text>
<text x="164.6" y="46">R6</text>
<text x="179.8" y="46">R7</text>
<text x="215.4" y="43.4">R9</text>
<text x="220.5" y="43.4">2K</text>
<text x="22.4" y="53">S</text>
<text x="51.2" y="51.2">1N5819</text>
<text x="53" y="53">R16</text>
<text x="55.6" y="49.4">D28</text>
<text x="135.2" y="53.3">-12V</text>
<text x="164.1" y="51">10K</text>
<text x="178.9" y="51">200K</text>
<text x="20.8" y="58">SW</text>
<text x="22.2" y="59.4" transform="rotate(-90 22.2 59.4)">G</text>
<text x="22.5" y="55.5">T</text>
<text x="44.3" y="58.7">+12V</text>
<text x="53" y="58">10K</text>
<text x="55.7" y="59.9">D29</text>
<text x="177.9" y="55.5">+</text>
<text x="195.7" y="54.2">1N4148</text>
<text x="205.9" y="55.5">R8</text>
<text x="221.6" y="57.1">Q2</text>
<text x="221.8" y="59.9">MMBT3904</text>
<text x="16.5" y="60.3">J7</text>
<text x="34.7" y="65.2">1N5819</text>
<text x="38.9" y="63.4">D3</text>
<text x="52.7" y="62.5">1N5819</text>
<text x="182.9" y="63.7">TL072CP</text>
<text x="184.9" y="61.2">U1B</text>
<text x="197.6" y="61.8">D5</text>
<text x="205.4" y="60.6">68K</text>
<text x="22.4" y="66.9">S</text>
<text x="22.5" y="69.5">T</text>
<text x="36.5" y="66.9">R12</text>
<text x="57.6" y="68.8">GND</text>
<text x="16.1" y="74.3">J10</text>
<text x="20.8" y="72">SW</text>
<text x="22.2" y="73.4" transform="rotate(-90 22.2 73.4)">G</text>
<text x="36.2" y="76.4">1N5819</text>
<text x="36.5" y="72">10K</text>
<text x="39.1" y="73.9">D4</text>
<text x="60.8" y="73.3">+12V</text>
<text x="98" y="76.4">2x8 Female Header</text>
<text x="104.6" y="74.1">J21</text>
<text x="22.4" y="81.5">S</text>
<text x="41.1" y="82.7">GND</text>
<text x="51.2" y="79.8">1N5819</text>
<text x="53" y="81.5">R17</text>
<text x="55.6" y="78">D30</text>
<text x="119.8" y="79.6">+9V</text>
<text x="159.7" y="80.8">C26</text>
<text x="203.5" y="80.8">C13</text>
<text x="248" y="80.8">C16</text>
<text x="264" y="81.5">S</text>
<text x="265" y="78.4">J4</text>
<text x="16.5" y="88.9">J6</text>
<text x="20.8" y="86.6">SW</text>
<text x="22.2" y="88" transform="rotate(-90 22.2 88)">G</text>
<text x="22.5" y="84.1">T</text>
<text x="44.3" y="87.2">+12V</text>
<text x="53" y="86.6">10K</text>
<text x="55.7" y="88.5">D31</text>
<text x="159.3" y="87.6">100pF</text>
<text x="202.9" y="87.6">1nF</text>
<text x="237.8" y="86.6">R19</text>
<text x="237.9" y="89.1">510</text>
<text x="247.5" y="87.6">4.7uF</text>
<text x="264" y="84.1">T</text>
<text x="264" y="86.6">SW</text>
<text x="266.7" y="88" transform="rotate(-90 266.7 88)">G</text>
<text x="22.4" y="95.5">S</text>
<text x="34.7" y="93.7">1N5819</text>
<text x="36.5" y="95.5">R13</text>
<text x="39.1" y="92">D22</text>
<text x="52.7" y="91.1">1N5819</text>
<text x="89.4" y="94.9">+12V</text>
<text x="118.8" y="94.9">-12V</text>
<text x="119.8" y="92.3">+5V</text>
<text x="191.4" y="93.6">R68</text>
<text x="205.4" y="93.6">R18</text>
<text x="20.8" y="100.6">SW</text>
<text x="22.2" y="102" transform="rotate(-90 22.2 102)">G</text>
<text x="22.5" y="98">T</text>
<text x="36.5" y="100.6">10K</text>
<text x="57.6" y="97.4">GND</text>
<text x="60.8" y="101.8">+12V</text>
<text x="132.3" y="96.1">RV1</text>
<text x="132.8" y="98.7">1K</text>
<text x="145.2" y="101.2">133K</text>
<text x="145.7" y="96.1">R10</text>
<text x="157.3" y="101.2">475K</text>
<text x="157.8" y="96.1">R11</text>
<text x="172.2" y="98.7">+</text>
<text x="178.5" y="101.2">TL072CP</text>
<text x="180.5" y="98.7">U2A</text>
<text x="190.7" y="98.7">4.42K</text>
<text x="204.9" y="98.7">143K</text>
<text x="217.3" y="96.1">+</text>
<text x="223.5" y="98.7">TL072CP</text>
<text x="225.6" y="96.1">U2B</text>
<text x="264.2" y="98.6">GND</text>
<text x="16.5" y="102.9">J9</text>
<text x="36.2" y="105">1N5819</text>
<text x="39.2" y="102.5">D23</text>
<text x="55.6" y="106.6">D32</text>
<text x="104" y="107.5">GND</text>
<text x="167.9" y="105.7">C46</text>
<text x="168" y="107.6">10pF</text>
<text x="215.6" y="103.1">C19</text>
<text x="215.7" y="105">100pF</text>
<text x="22.4" y="110.1">S</text>
<text x="22.5" y="112.6">T</text>
<text x="41.1" y="111.3">GND</text>
<text x="51.2" y="108.3">1N5819</text>
<text x="53" y="110.1">R44</text>
<text x="103.4" y="113.9">J22</text>
<text x="210.9" y="113.2">GND</text>
<text x="16.1" y="117.5">J12</text>
<text x="20.8" y="115.2">SW</text>
<text x="22.2" y="116.6" transform="rotate(-90 22.2 116.6)">G</text>
<text x="44.3" y="115.8">+12V</text>
<text x="52.7" y="119.6">1N5819</text>
<text x="53" y="115.2">10K</text>
<text x="55.7" y="117.1">D33</text>
<text x="98.1" y="116.5">2x5 Female Header</text>
<text x="163.3" y="115.8">GND</text>
<text x="22.4" y="124.1">S</text>
<text x="34.7" y="122.3">1N5819</text>
<text x="36.5" y="124.1">R14</text>
<text x="39.1" y="120.6">D24</text>
<text x="57.6" y="125.9">GND</text>
<text x="180.2" y="125.3">+12V</text>
<text x="16.5" y="131.4">J5</text>
<text x="20.8" y="129.2">SW</text>
<text x="22.2" y="130.6" transform="rotate(-90 22.2 130.6)">G</text>
<text x="22.5" y="126.6">T</text>
<text x="36.5" y="129.2">10K</text>
<text x="39.2" y="131.1">D25</text>
<text x="60.8" y="130.4">+12V</text>
<text x="241.6" y="126.1">Parts</text>
<text x="36.2" y="133.6">1N5819</text>
<text x="51.2" y="136.9">1N5819</text>
<text x="55.6" y="135.2">D34</text>
<text x="182.9" y="137.8" transform="rotate(-90 182.9 137.8)">V+</text>
<text x="189.2" y="137.8" transform="rotate(-90 189.2 137.8)">V+</text>
<text x="203" y="137.4">100nF</text>
<text x="205.1" y="133.7">C6</text>
<text x="210.6" y="137.4">100nF</text>
<text x="212.7" y="133.7">C8</text>
<text x="223.9" y="135.7">TP1</text>
<text x="230.3" y="135.7">TP2</text>
<text x="20.8" y="143.8">SW</text>
<text x="22.4" y="138.7">S</text>
<text x="22.5" y="141.2">T</text>
<text x="41.1" y="139.9">GND</text>
<text x="53" y="138.7">R45</text>
<text x="53" y="143.8">10K</text>
<text x="104" y="139.3">GND</text>
<text x="183" y="139.9">U1C</text>
<text x="188.8" y="139.9">U2C</text>
<text x="205.1" y="142.6">C7</text>
<text x="212.7" y="142.6">C9</text>
<text x="241.6" y="138.8">Outputs</text>
<text x="16.5" y="146">J8</text>
<text x="22.2" y="145.2" transform="rotate(-90 22.2 145.2)">G</text>
<text x="39.1" y="149.1">D26</text>
<text x="44.3" y="144.4">+12V</text>
<text x="52.7" y="148.2">1N5819</text>
<text x="55.7" y="145.7">D35</text>
<text x="203" y="146.3">100nF</text>
<text x="210.6" y="146.3">100nF</text>
<text x="226.5" y="145.6">GND</text>
<text x="22.4" y="152.6">S</text>
<text x="22.5" y="155.2">T</text>
<text x="34.7" y="150.9">1N5819</text>
<text x="36.5" y="152.6">R15</text>
<text x="57.6" y="154.5">GND</text>
<text x="241.4" y="151.5">PLLs</text>
<text x="16.1" y="160">J11</text>
<text x="20.8" y="157.7">SW</text>
<text x="22.2" y="159.1" transform="rotate(-90 22.2 159.1)">G</text>
<text x="36.5" y="157.7">10K</text>
<text x="39.2" y="159.6">D27</text>
<text x="36.2" y="162.2">1N5819</text>
<text x="76.7" y="163.6">+12V</text>
<text x="88.4" y="165.8">U6</text>
<text x="101.9" y="163.6">+5V</text>
<text x="112.8" y="163.6">+12V</text>
<text x="127.1" y="166.2">Q1</text>
<text x="146.8" y="165.8">U3</text>
<text x="162.2" y="166.2">+9V</text>
<text x="180" y="162.1">-12V</text>
<text x="19.5" y="170.4">GND</text>
<text x="41.1" y="168.5">GND</text>
<text x="84.1" y="168.6">AMS1117-5.0</text>
<text x="84.7" y="171.7">VI</text>
<text x="91.8" y="171.7">VO</text>
<text x="123.7" y="169">MMBT3904</text>
<text x="141.1" y="168.6">LM317_SOT-223</text>
<text x="143.1" y="171.7">VI</text>
<text x="150.2" y="171.7">VO</text>
<text x="81.1" y="180">100nF</text>
<text x="81.5" y="178">C3</text>
<text x="90.2" y="175.9" transform="rotate(-90 90.2 175.9)">ADJ</text>
<text x="106.4" y="179.3">C4</text>
<text x="140.8" y="180">100nF</text>
<text x="141.3" y="178">C10</text>
<text x="148.6" y="175.9" transform="rotate(-90 148.6 175.9)">ADJ</text>
<text x="158.4" y="176.1">R70</text>
<text x="158.5" y="178">620</text>
<text x="169.4" y="179.3">C12</text>
<text x="105.4" y="181.4">22uF</text>
<text x="120.2" y="183.8">R1</text>
<text x="130.6" y="185.7">100nF</text>
<text x="131" y="183.8">C1</text>
<text x="148.8" y="185.7">3.83K</text>
<text x="148.9" y="183.8">R69</text>
<text x="157.7" y="183.1">C2</text>
<text x="157.8" y="185">10uF</text>
<text x="169.6" y="181.4">22uF</text>
<text x="119.7" y="186.3">68K</text>
<text x="126.2" y="194.5">GND</text>
</g>
<g font-size="1.8" fill="#0000c2">
<text x="15.2" y="27.8">Input &gt; .1V p-p</text>
<text x="16.5" y="31">Ext Clock In</text>
<text x="272.2" y="85.6">SIG Out</text>
<text x="176.5" y="107.1">Low-Pass; 4th order Butterworth</text>
<text x="176.5" y="109.1">20kHz passband</text>
<text x="14.6" y="174.5">CV Inputs 0-10V</text>
</g>
<g font-size="1.8" fill="#848400">
<text x="242.7" y="135.8">File: pipes_parts.kicad_sch</text>
<text x="242.9" y="148.5">File: digital_outputs.kicad_sch</text>
<text x="242.7" y="161.2">File: harmonics.kicad_sch</text>
</g>
</svg>
